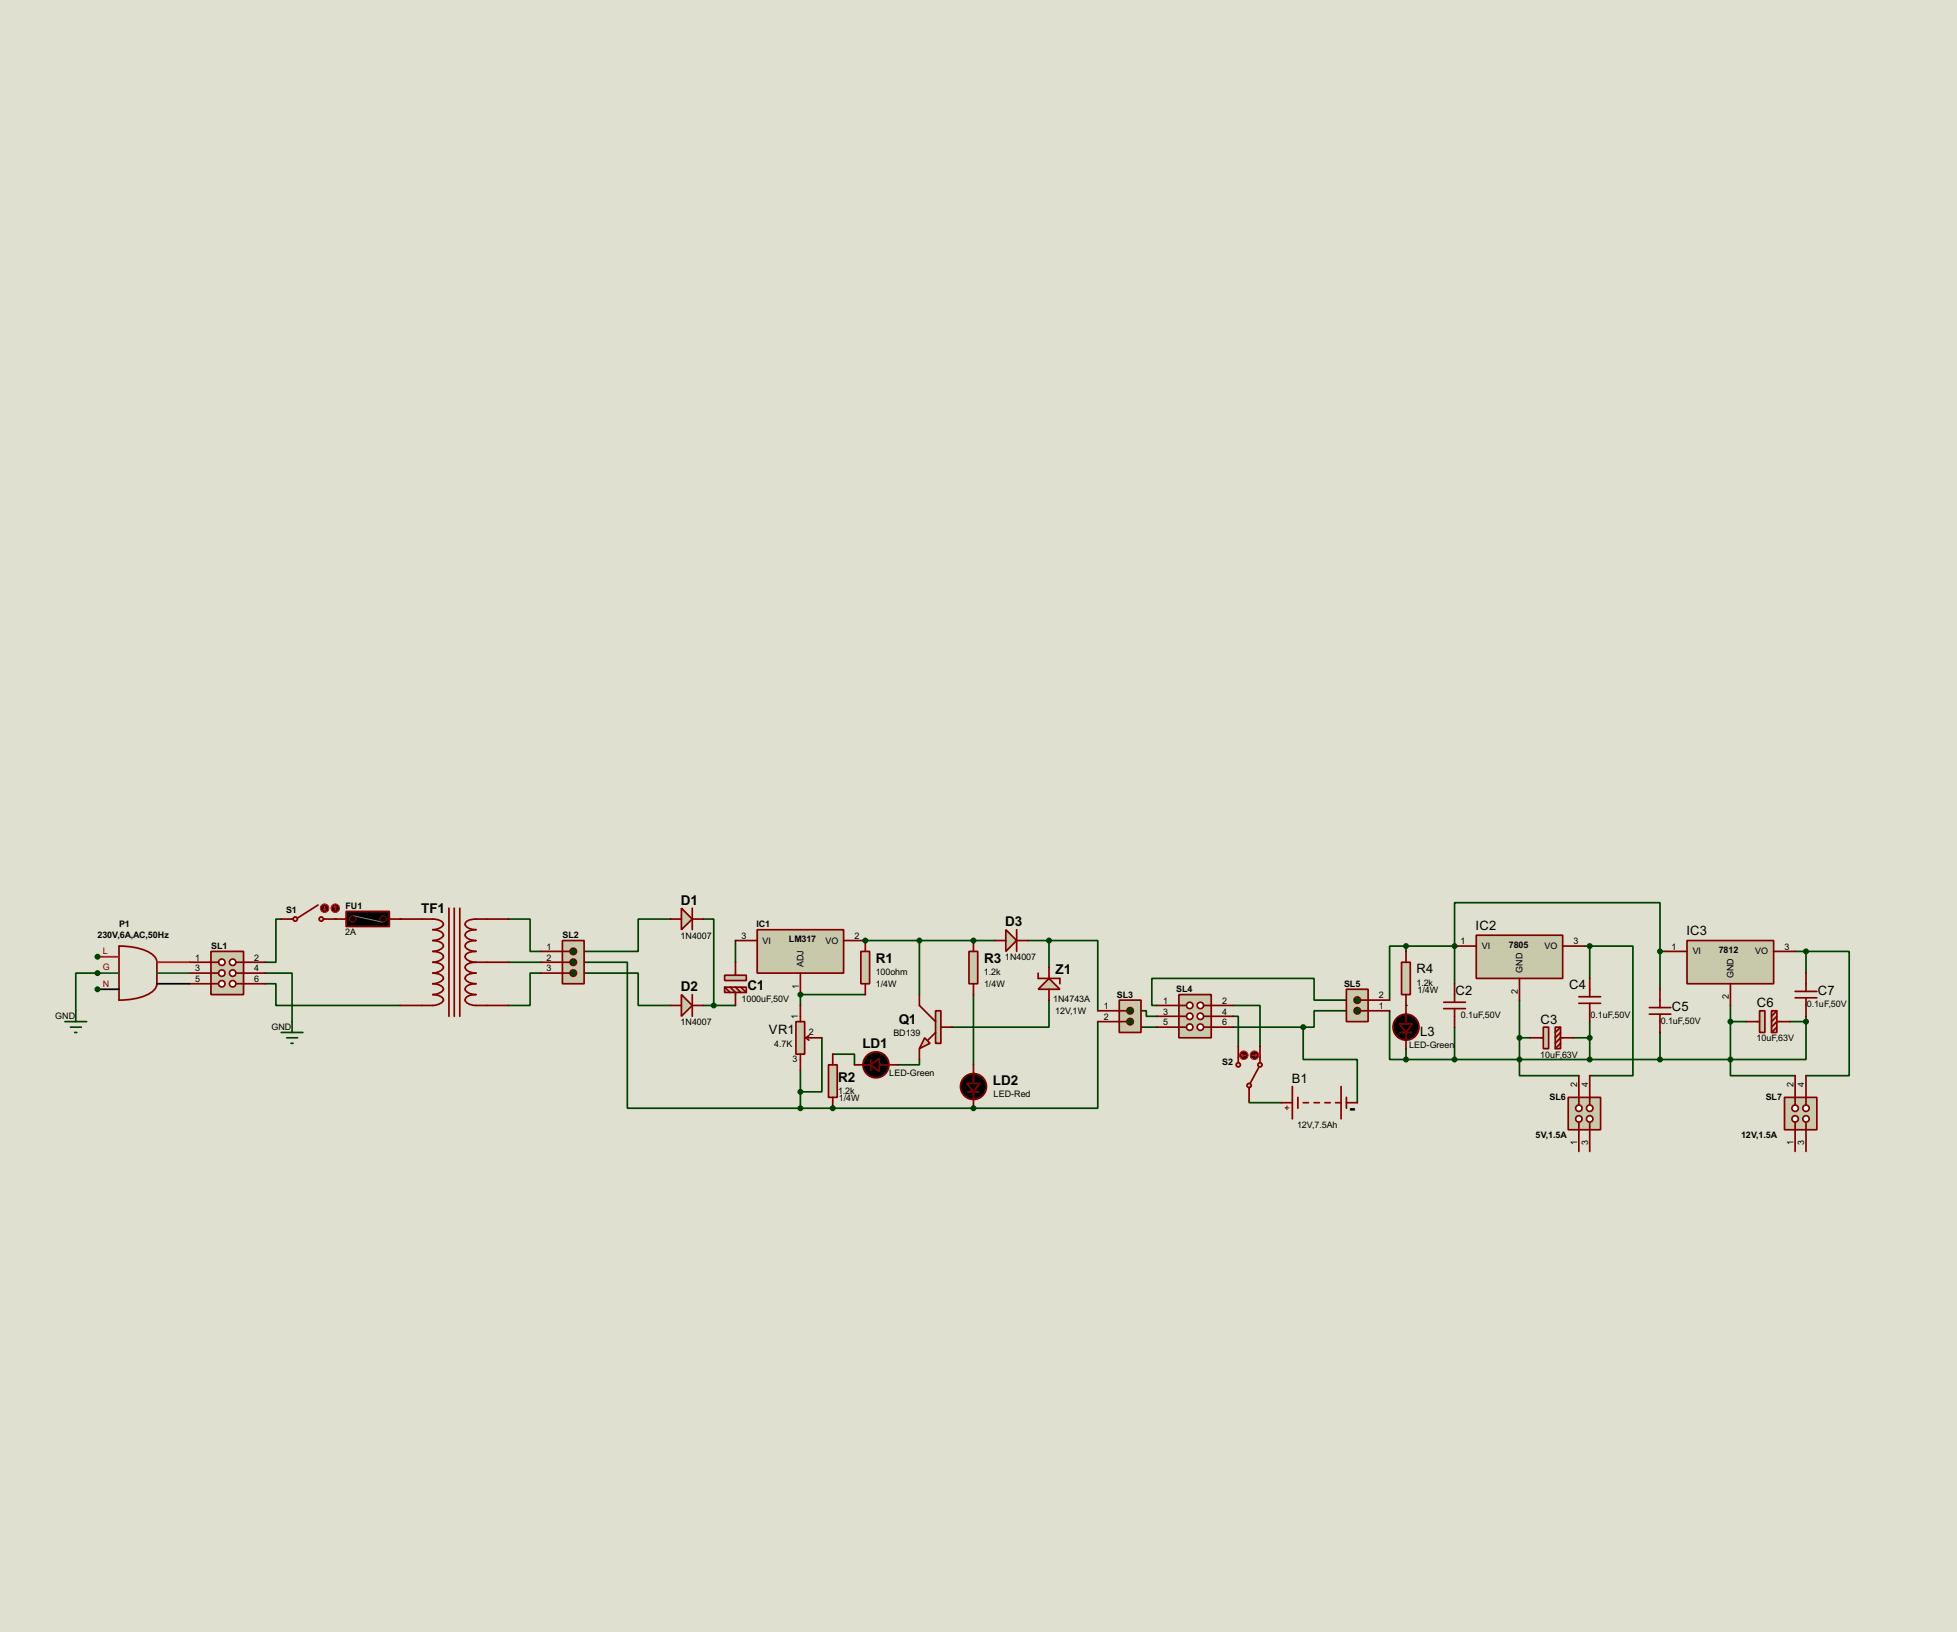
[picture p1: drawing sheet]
<svg xmlns="http://www.w3.org/2000/svg" width="460mm" height="383mm" viewBox="0 0 460 383" stroke-linecap="round" stroke-linejoin="round" font-family="sans-serif">
<path d="M0 0h459.7v383.5h-459.7z" fill="#e0e0d0"/>
<path d="M165.2 216h2.5v20.3h-2.5" fill="none" stroke="#004000" stroke-width=".4"/>
<circle cx="203.3" cy="221" r=".2" fill="#004000"/>
<path d="M188 233.7h15.3" fill="none" stroke="#004000" stroke-width=".4"/>
<circle cx="188" cy="233.7" r=".2" fill="#004000"/>
<path d="M203.3 221h25.4M228.7 233.7v16.5" fill="none" stroke="#004000" stroke-width=".4"/>
<circle cx="228.7" cy="221" r=".2" fill="#004000"/>
<path d="M216 221v12.7M246.4 235v6.4h-22.8M188 256.6v3.8" fill="none" stroke="#004000" stroke-width=".4"/>
<circle cx="228.7" cy="260.4" r=".2" fill="#004000"/>
<path d="M195.6 247.7h5.1v2.5M216 249v1.2h-5.1M188 260.4h7.6" fill="none" stroke="#004000" stroke-width=".4"/>
<circle cx="195.6" cy="260.4" r=".2" fill="#004000"/>
<g fill="none" stroke="#004000" stroke-width=".4">
<path d="M228.7 221h5M356.9 235v14M391.2 223.6h-1.3v8.9M406.5 236.3v12.7M421.7 223.6h2.5M424.2 223.6h10.2v29.2h-10.2M424.2 223.6v5.1M424.2 238.8v1.3M356.9 249v3.8h14M356.9 249h49.6M356.9 243.9h2.6M369.6 243.9h3.8"/>
<path d="M373.4 240.1v8.9M389.9 242.6v6.4M406.5 249v3.8h15.2M406.5 240.1h3.8M420.4 240.1h3.8M424.2 240.1v8.9h-17.7M195.6 260.4h33.1"/>
</g>
<circle cx="330.3" cy="236.3" r=".2" fill="#004000"/>
<path d="M62.3 228.7h6.3v11.4M167.7 236.3h5.1M172.8 221v5.1M241.4 221h5v6.4M293.4 258.6v.5h7.6" fill="none" stroke="#004000" stroke-width=".4"/>
<circle cx="341.7" cy="222.3" r=".2" fill="#004000"/>
<path d="M341.7 222.3v-10.2h48.2v11.5M341.7 222.3v8.9M341.7 222.3h-11.4v1.3M372.2 222.3h1.2M373.4 222.3h10.2v30.5h-10.2M373.4 222.3v7.6M330.3 246.4v2.6h26.6M341.7 241.4v7.6" fill="none" stroke="#004000" stroke-width=".4"/>
<circle cx="94" cy="216" r=".2" fill="#004000"/>
<path d="M66.1 216h-1.3v10.1h-2.5M62.3 231.2h2.5v5.1h29.2" fill="none" stroke="#004000" stroke-width=".4"/>
<circle cx="78.8" cy="216" r=".2" fill="#004000"/>
<g fill="none" stroke="#004000" stroke-width=".4">
<path d="M119.4 216h5.1v7.6h2.6M157.5 216h-7.6v7.6h-15.2M22.9 228.7h-5.1v8.8M119.4 226.1h7.7M127.1 228.7h-2.6v7.6h-5.1M134.7 228.7h15.2v7.6h7.6M134.7 226.1h12.7v34.3h40.6M188 233.7v2.6M246.4 221h11.5v16.5M265.5 237.5h3.8v1.3h2.5M289.6 236.3h6.4v9.6M289.6 238.8h1.3v7.1"/>
<path d="M318.8 237.5h-10.1v3.9h-2.6M318.8 235h-10.1v-5.1h-38.1v6.4h1.2M326.4 237.5v11.5h3.9M330.3 222.3h-3.9v12.7M193.1 243.9v12.7h-5.1v-5.1M257.9 240.1v20.3h-29.2M265.5 240.1l2.5 1.3h3.8M289.6 241.4h16.5M306.1 241.4v7.6h12.7v10.1"/>
</g>
<path d="M160.1 213.4l2.5 2.6-2.5 2.5z" fill="#c8c8aa" stroke="#800000" stroke-width=".4"/>
<path d="M157.5 216h2.6M162.6 213.4v5.1M162.6 216h2.6" fill="none" stroke="#800000" stroke-width=".4"/>
<path d="M160.1 233.7l2.5 2.6-2.5 2.5z" fill="#c8c8aa" stroke="#800000" stroke-width=".4"/>
<path d="M157.5 236.3h2.6M162.6 233.7v5.1M162.6 236.3h2.6" fill="none" stroke="#800000" stroke-width=".4"/>
<path d="M177.9 218.5h20.3v10.2h-20.3z" fill="#c8c8aa" stroke="#800000" stroke-width=".4"/>
<path d="M172.8 221h5.1M188 228.7v5M198.2 221h5.1" fill="none" stroke="#800000" stroke-width=".4"/>
<circle cx="167.6" cy="236.3" r=".5" fill="#004000" stroke="#004000" stroke-width=".4"/>
<path d="M202.2 223.6h2.1v7.6h-2.1z" fill="#c8c8aa" stroke="#800000" stroke-width=".4"/>
<path d="M203.3 221v2.6M203.3 231.2v2.5M227.4 256.6h2.5M228.7 250.2v4.4M228.7 256.6v3.8" fill="none" stroke="#800000" stroke-width=".4"/>
<g fill="#004000" stroke="#004000" stroke-width=".4">
<circle cx="203.2" cy="221" r=".5"/>
<circle cx="188" cy="233.7" r=".5"/>
</g>
<g fill="#000" stroke="#800000" stroke-width=".4">
<path d="M227.1 254.6h3.1l-1.5 2z"/>
<circle cx="228.6" cy="255.3" r="3.1"/>
</g>
<path d="M227.6 223.6h2.1v7.6h-2.1z" fill="#c8c8aa" stroke="#800000" stroke-width=".4"/>
<path d="M228.7 221v2.6M228.7 231.2v2.5" fill="none" stroke="#800000" stroke-width=".4"/>
<g fill="#004000" stroke="#004000" stroke-width=".4">
<circle cx="215.9" cy="221" r=".5"/>
<circle cx="228.6" cy="221" r=".5"/>
</g>
<path d="M217.2 243.9l1.3 1.3-2.5 1.2z" fill="#c8c8aa" stroke="#800000" stroke-width=".4"/>
<path d="M219.8 237.5h1.2v7.7h-1.2z" fill="#c8c8aa" stroke="#800000" stroke-width=".4"/>
<path d="M216 233.7v2.6l3.8 3.8M216 246.4v2.6M219.8 242.6l-1.8 1.8M221 241.4h2.6" fill="none" stroke="#800000" stroke-width=".4"/>
<path d="M243.9 232.5l2.5-2.6 2.6 2.6z" fill="#c8c8aa" stroke="#800000" stroke-width=".4"/>
<path d="M243.9 229.9h5.1v1.3M246.4 227.4v2.5M246.4 232.5v2.5M200.7 250.2h3.8M204.5 249v2.5M206.6 250.2h4.3" fill="none" stroke="#800000" stroke-width=".4"/>
<g fill="#004000" stroke="#004000" stroke-width=".4">
<circle cx="188" cy="256.6" r=".5"/>
<circle cx="188" cy="260.4" r=".5"/>
<circle cx="228.6" cy="260.4" r=".5"/>
</g>
<g fill="#000" stroke="#800000" stroke-width=".4">
<path d="M204.5 250.2l2.1-1.5v3.1z"/>
<circle cx="205.7" cy="250.2" r="3.1"/>
</g>
<path d="M194.6 250.2h2.1v7.7h-2.1z" fill="#c8c8aa" stroke="#800000" stroke-width=".4"/>
<path d="M195.6 247.7v2.5M195.6 257.9v2.5" fill="none" stroke="#800000" stroke-width=".4"/>
<circle cx="195.6" cy="260.4" r=".5" fill="#004000" stroke="#004000" stroke-width=".4"/>
<path d="M346.8 219.8h20.3v10.1h-20.3z" fill="#c8c8aa" stroke="#800000" stroke-width=".4"/>
<path d="M341.7 222.3h5.1M356.9 229.9v5.1M367.1 222.3h5.1M370.9 234.2h5.1M370.9 235.8h5.1M373.4 229.9v4.3M373.4 235.8v4.3" fill="none" stroke="#800000" stroke-width=".4"/>
<g fill="#004000" stroke="#004000" stroke-width=".4">
<circle cx="373.4" cy="249" r=".5"/>
<circle cx="356.9" cy="249" r=".5"/>
</g>
<g fill="#c8c8aa" stroke="#800000" stroke-width=".4">
<path d="M362.5 241.4h1.3v5h-1.3z"/>
<path d="M365.3 241.4h1.3v5h-1.3z"/>
</g>
<path d="M339.1 235.5h5.1M339.1 237h5.1M341.7 231.2v4.3M341.7 237v4.4M359.5 243.9h3M366.6 241.4l-1.3 1.2M366.6 242.6l-1.3 1.3M366.6 245.2l-1.3 1.2M369.6 243.9h-3l-1.3 1.3" fill="none" stroke="#800000" stroke-width=".4"/>
<g fill="#004000" stroke="#004000" stroke-width=".4">
<circle cx="373.4" cy="243.9" r=".5"/>
<circle cx="356.9" cy="243.9" r=".5"/>
</g>
<path d="M396.3 221h20.3v10.2h-20.3z" fill="#c8c8aa" stroke="#800000" stroke-width=".4"/>
<path d="M391.2 223.6h5.1M406.5 231.2v5.1M416.6 223.6h5.1M421.7 233h5.1M421.7 234.5h5.1M424.2 228.7v4.3M424.2 234.5v4.3" fill="none" stroke="#800000" stroke-width=".4"/>
<g fill="#c8c8aa" stroke="#800000" stroke-width=".4">
<path d="M413.3 237.5h1.3v5.1h-1.3z"/>
<path d="M416.1 237.5h1.3v5.1h-1.3z"/>
</g>
<path d="M387.4 236.8h5.1M387.4 238.3h5.1M389.9 232.5v4.3M389.9 238.3v4.3M417.4 237.5l-1.3 1.3M417.4 238.8l-1.3 1.3M410.3 240.1h3M417.4 241.4l-1.3 1.2M420.4 240.1h-3l-1.3 1.3" fill="none" stroke="#800000" stroke-width=".4"/>
<g fill="#004000" stroke="#004000" stroke-width=".4">
<circle cx="389.9" cy="223.6" r=".5"/>
<circle cx="389.9" cy="249" r=".5"/>
<circle cx="406.4" cy="249" r=".5"/>
<circle cx="406.4" cy="240.1" r=".5"/>
<circle cx="424.2" cy="240.1" r=".5"/>
<circle cx="424.2" cy="223.6" r=".5"/>
</g>
<path d="M368.4 257.9h7.6v7.6h-7.6z" fill="#c8c8aa" stroke="#800000" stroke-width=".4"/>
<path d="M370.9 263.7v1.8" fill="none" stroke="#800000" stroke-width=".4"/>
<circle cx="370.8" cy="262.9" r=".75" fill="#feffff" stroke="#800000" stroke-width=".4"/>
<path d="M373.4 263.7v1.8" fill="none" stroke="#800000" stroke-width=".4"/>
<circle cx="373.4" cy="262.9" r=".75" fill="#feffff" stroke="#800000" stroke-width=".4"/>
<path d="M370.9 257.9v1.7" fill="none" stroke="#800000" stroke-width=".4"/>
<circle cx="370.8" cy="260.4" r=".75" fill="#feffff" stroke="#800000" stroke-width=".4"/>
<path d="M373.4 257.9v1.7" fill="none" stroke="#800000" stroke-width=".4"/>
<circle cx="373.4" cy="260.4" r=".75" fill="#feffff" stroke="#800000" stroke-width=".4"/>
<path d="M370.9 252.8v5.1M373.4 252.8v5.1M370.9 265.5v5.1M373.4 265.5v5.1" fill="none" stroke="#800000" stroke-width=".4"/>
<path d="M419.2 257.9h7.6v7.6h-7.6z" fill="#c8c8aa" stroke="#800000" stroke-width=".4"/>
<path d="M421.7 263.7v1.8" fill="none" stroke="#800000" stroke-width=".4"/>
<circle cx="421.6" cy="262.9" r=".75" fill="#feffff" stroke="#800000" stroke-width=".4"/>
<path d="M424.2 263.7v1.8" fill="none" stroke="#800000" stroke-width=".4"/>
<circle cx="424.2" cy="262.9" r=".75" fill="#feffff" stroke="#800000" stroke-width=".4"/>
<path d="M421.7 257.9v1.7" fill="none" stroke="#800000" stroke-width=".4"/>
<circle cx="421.6" cy="260.4" r=".75" fill="#feffff" stroke="#800000" stroke-width=".4"/>
<path d="M424.2 257.9v1.7" fill="none" stroke="#800000" stroke-width=".4"/>
<circle cx="424.2" cy="260.4" r=".75" fill="#feffff" stroke="#800000" stroke-width=".4"/>
<path d="M421.7 252.8v5.1M424.2 252.8v5.1M421.7 265.5v5.1M424.2 265.5v5.1" fill="none" stroke="#800000" stroke-width=".4"/>
<path d="M236.3 218.5l2.5 2.5-2.5 2.6z" fill="#c8c8aa" stroke="#800000" stroke-width=".4"/>
<path d="M238.8 218.5v5.1M233.7 221h2.6M238.8 221h2.6M330.3 236.3v4.3M329 242.6h2.5M330.3 242.6v3.8" fill="none" stroke="#800000" stroke-width=".4"/>
<g fill="#000" stroke="#800000" stroke-width=".4">
<path d="M328.7 240.6h3.1l-1.5 2z"/>
<circle cx="330.2" cy="241.4" r="3.1"/>
</g>
<path d="M329.2 226.1h2.1v7.6h-2.1z" fill="#c8c8aa" stroke="#800000" stroke-width=".4"/>
<path d="M28 222.3v12.7M330.3 223.6v2.5M330.3 233.7v2.6" fill="none" stroke="#800000" stroke-width=".4"/>
<path d="M22.9 224.8h5.1" fill="none" stroke="#f00" stroke-width=".4"/>
<path d="M22.9 228.7h5.1" fill="none" stroke="#008000" stroke-width=".4"/>
<path d="M22.9 232.5h5.1" fill="none" stroke="#000" stroke-width=".4"/>
<path d="M49.6 223.6h7.6v10.1h-7.6z" fill="#c8c8aa" stroke="#800000" stroke-width=".4"/>
<path d="M49.6 226.1h1.8" fill="none" stroke="#800000" stroke-width=".4"/>
<circle cx="52.1" cy="226.1" r=".75" fill="#feffff" stroke="#800000" stroke-width=".4"/>
<path d="M49.6 228.7h1.8" fill="none" stroke="#800000" stroke-width=".4"/>
<circle cx="52.1" cy="228.7" r=".75" fill="#feffff" stroke="#800000" stroke-width=".4"/>
<path d="M49.6 231.2h1.8" fill="none" stroke="#800000" stroke-width=".4"/>
<circle cx="52.1" cy="231.2" r=".75" fill="#feffff" stroke="#800000" stroke-width=".4"/>
<path d="M55.4 226.1h1.8" fill="none" stroke="#800000" stroke-width=".4"/>
<circle cx="54.6" cy="226.1" r=".75" fill="#feffff" stroke="#800000" stroke-width=".4"/>
<path d="M55.4 228.7h1.8" fill="none" stroke="#800000" stroke-width=".4"/>
<circle cx="54.6" cy="228.7" r=".75" fill="#feffff" stroke="#800000" stroke-width=".4"/>
<path d="M55.4 231.2h1.8" fill="none" stroke="#800000" stroke-width=".4"/>
<circle cx="54.6" cy="231.2" r=".75" fill="#feffff" stroke="#800000" stroke-width=".4"/>
<g fill="none" stroke="#800000" stroke-width=".4">
<path d="M28 222.3a12.7 12.7 0 0 1 8 2.2 2.81 2.81 0 0 1 .9 2.8v2a3.8 3.8 0 0 1-2.2 4.4 15.7 15.7 0 0 1-6.7 1.3M44.5 226.1h5.1M44.5 228.7h5.1M44.5 231.2h5.1M57.2 226.1h5.1M57.2 228.7h5.1M57.2 231.2h5.1M301 259.1h2.6M303.6 255.3v7.6M304.9 257.9v2.5M306.1 259.1h1.3M308.7 259.1h1.2"/>
<path d="M311.2 259.1h1.3M313.7 259.1h1.3M315 255.3v7.6M316.3 257.9v2.5M316.3 259.1h2.5"/>
</g>
<path d="M66.1 242.6h5.1M67.4 243.9h2.5M68.4 245.2h.5M68.6 240.1v2.5" fill="none" stroke="#004000" stroke-width=".4"/>
<path d="M36.9 226.1h7.6" fill="none" stroke="#f00" stroke-width=".4"/>
<path d="M36.9 228.7h7.6" fill="none" stroke="#008000" stroke-width=".4"/>
<path d="M36.9 231.2h7.6" fill="none" stroke="#000" stroke-width=".4"/>
<circle cx="293.4" cy="255.1" r=".5" fill="#c8c8aa" stroke="#800000" stroke-width=".4"/>
<path d="M293.4 255.6v.5" fill="none" stroke="#800000" stroke-width=".4"/>
<circle cx="290.8" cy="250.2" r=".5" fill="#c8c8aa" stroke="#800000" stroke-width=".4"/>
<path d="M290.9 248.5v1.2M295.7 250.8l-2 3.8" fill="none" stroke="#800000" stroke-width=".4"/>
<circle cx="295.9" cy="250.2" r=".5" fill="#c8c8aa" stroke="#800000" stroke-width=".4"/>
<path d="M290.9 245.9v2.6M293.4 256.1v2.5M296 245.9v3.8" fill="none" stroke="#800000" stroke-width=".4"/>
<circle cx="294.6" cy="248" r="1" fill="#400000" stroke="#f00" stroke-width=".23"/>
<path d="M294.2 248h1M294.9 247.7l.3 .3M295.2 248l-.3 .2" fill="none" stroke="#f00" stroke-width=".23"/>
<circle cx="292.1" cy="248" r="1" fill="#400000" stroke="#f00" stroke-width=".23"/>
<path d="M291.6 248l.3 .2M291.6 248h1.1M291.9 247.7l-.3 .3" fill="none" stroke="#f00" stroke-width=".23"/>
<g fill="#c8c8aa" stroke="#800000" stroke-width=".4">
<path d="M170.2 229.2h5.1v1.2h-5.1z"/>
<path d="M170.2 232h5.1v1.2h-5.1z"/>
</g>
<g fill="none" stroke="#800000" stroke-width=".4">
<path d="M78.8 216h2.5M91.5 216h10.8a2.01 2.01 0 0 1 1.9 1.2 2.65 2.65 0 0 1-2.5 1.3 2.29 2.29 0 0 1 2.5 1.3 2.65 2.65 0 0 1-2.5 1.2 2.24 2.24 0 0 1 2.5 1.3 2.65 2.65 0 0 1-2.5 1.3h.6a2.01 2.01 0 0 1 1.9 1.2 2.58 2.58 0 0 1-2.5 1.3h.6a2.01 2.01 0 0 1 1.9 1.3 2.66 2.66 0 0 1-2.5 1.3h.6a2.01 2.01 0 0 1 1.9 1.2 2.65 2.65 0 0 1-2.5 1.3 2.29 2.29 0 0 1 2.5 1.3 2.65 2.65 0 0 1-2.5 1.2 2.24 2.24 0 0 1 2.5 1.3 2.65 2.65 0 0 1-2.5 1.3h-7.7M105.5 213.4v25.4M106.7 213.4v25.4M108 213.4v25.4M119.4 216h-7.6a2.12 2.12 0 0 0-2.5 1.2 2.4 2.4 0 0 0 2.5 1.3 2.14 2.14 0 0 0-2.5 1.3 2.4 2.4 0 0 0 2.5 1.2 2.84 2.84 0 0 0-2.5 .9 .89 .89 0 0 0 .6 1.2l1.9 .5a2.12 2.12 0 0 0-2.5 1.2 2.35 2.35 0 0 0 2.5 1.3M111.8 226.1a2.12 2.12 0 0 0-2.5 1.3 2.41 2.41 0 0 0 2.5 1.3 2.12 2.12 0 0 0-2.5 1.2 2.4 2.4 0 0 0 2.5 1.3 2.14 2.14 0 0 0-2.5 1.3 2.4 2.4 0 0 0 2.5 1.2 2.84 2.84 0 0 0-2.5 .9 .89 .89 0 0 0 .6 1.2l1.9 .5h7.6M111.8 226.1h7.6M170.2 232l1.3 1.2M171.5 232l1.3 1.2v3.1M172.8 226.1v3.1M172.8 232l1.2 1.2"/>
<path d="M174 232l1.3 1.2M243.9 228.7v1.2"/>
</g>
<g fill="#004000" stroke="#004000" stroke-width=".4">
<circle cx="246.4" cy="221" r=".5"/>
<circle cx="341.6" cy="222.3" r=".5"/>
<circle cx="341.6" cy="249" r=".5"/>
<circle cx="330.2" cy="249" r=".5"/>
<circle cx="330.2" cy="222.3" r=".5"/>
<circle cx="373.4" cy="222.3" r=".5"/>
</g>
<path d="M81.3 214.2h10.2v3.5h-10.2z" fill="#000" stroke="#800000" stroke-width=".4"/>
<path d="M82.9 215.2l7.1 1.5" fill="none" stroke="#808080" stroke-width=".23"/>
<g fill="none" stroke="#800000" stroke-width=".23">
<path d="M81.3 216h.8M90.7 216h.8"/>
<circle cx="82.8" cy="216" r=".75"/>
<circle cx="89.9" cy="216" r=".75"/>
</g>
<g fill="#c8c8aa" stroke="#800000" stroke-width=".4">
<circle cx="75.4" cy="216" r=".5"/>
<circle cx="69.3" cy="216" r=".5"/>
</g>
<path d="M66.1 216h2.8M74.7 212.7l-4.8 3M76 216h2.8" fill="none" stroke="#800000" stroke-width=".4"/>
<circle cx="76.2" cy="213.4" r="1" fill="#400000" stroke="#f00" stroke-width=".23"/>
<path d="M76 213.7l.3 .2M76.3 212.9v1M76.5 213.7l-.2 .2" fill="none" stroke="#f00" stroke-width=".23"/>
<circle cx="78.7" cy="213.4" r="1" fill="#400000" stroke="#f00" stroke-width=".23"/>
<path d="M78.8 212.9l-.3 .3M78.8 212.9l.2 .3M78.8 212.9v1" fill="none" stroke="#f00" stroke-width=".23"/>
<path d="M132.1 221h5.1v10.2h-5.1z" fill="#c8c8aa" stroke="#800000" stroke-width=".4"/>
<path d="M132.1 223.6h1.8" fill="none" stroke="#800000" stroke-width=".4"/>
<circle cx="134.6" cy="223.6" r=".75" fill="#feffff" stroke="#800000" stroke-width=".4"/>
<path d="M132.1 226.1h1.8" fill="none" stroke="#800000" stroke-width=".4"/>
<circle cx="134.6" cy="226.1" r=".75" fill="#feffff" stroke="#800000" stroke-width=".4"/>
<path d="M132.1 228.7h1.8" fill="none" stroke="#800000" stroke-width=".4"/>
<circle cx="134.6" cy="228.7" r=".75" fill="#feffff" stroke="#800000" stroke-width=".4"/>
<path d="M127.1 223.6h5M127.1 226.1h5M127.1 228.7h5" fill="none" stroke="#800000" stroke-width=".4"/>
<g fill="#004000" stroke="#004000" stroke-width=".4">
<circle cx="134.6" cy="228.7" r=".5"/>
<circle cx="134.6" cy="226.1" r=".5"/>
<circle cx="134.6" cy="223.6" r=".5"/>
</g>
<path d="M262.9 235h5.1v7.6h-5.1z" fill="#c8c8aa" stroke="#800000" stroke-width=".4"/>
<path d="M262.9 237.5h1.8" fill="none" stroke="#800000" stroke-width=".4"/>
<circle cx="265.4" cy="237.5" r=".75" fill="#feffff" stroke="#800000" stroke-width=".4"/>
<path d="M262.9 240.1h1.8" fill="none" stroke="#800000" stroke-width=".4"/>
<circle cx="265.4" cy="240.1" r=".75" fill="#feffff" stroke="#800000" stroke-width=".4"/>
<path d="M257.9 237.5h5M257.9 240.1h5" fill="none" stroke="#800000" stroke-width=".4"/>
<path d="M276.9 233.7h7.6v10.2h-7.6z" fill="#c8c8aa" stroke="#800000" stroke-width=".4"/>
<path d="M276.9 236.3h1.8" fill="none" stroke="#800000" stroke-width=".4"/>
<circle cx="279.4" cy="236.3" r=".75" fill="#feffff" stroke="#800000" stroke-width=".4"/>
<path d="M276.9 238.8h1.8" fill="none" stroke="#800000" stroke-width=".4"/>
<circle cx="279.4" cy="238.8" r=".75" fill="#feffff" stroke="#800000" stroke-width=".4"/>
<path d="M276.9 241.4h1.8" fill="none" stroke="#800000" stroke-width=".4"/>
<circle cx="279.4" cy="241.4" r=".75" fill="#feffff" stroke="#800000" stroke-width=".4"/>
<path d="M282.8 236.3h1.7" fill="none" stroke="#800000" stroke-width=".4"/>
<circle cx="281.9" cy="236.3" r=".75" fill="#feffff" stroke="#800000" stroke-width=".4"/>
<path d="M282.8 238.8h1.7" fill="none" stroke="#800000" stroke-width=".4"/>
<circle cx="281.9" cy="238.8" r=".75" fill="#feffff" stroke="#800000" stroke-width=".4"/>
<path d="M282.8 241.4h1.7" fill="none" stroke="#800000" stroke-width=".4"/>
<circle cx="281.9" cy="241.4" r=".75" fill="#feffff" stroke="#800000" stroke-width=".4"/>
<path d="M271.8 236.3h5.1M271.8 238.8h5.1M284.5 236.3h5.1M284.5 238.8h5.1M271.8 241.4h5.1M284.5 241.4h5.1" fill="none" stroke="#800000" stroke-width=".4"/>
<circle cx="265.4" cy="240.1" r=".5" fill="#004000" stroke="#004000" stroke-width=".4"/>
<path d="M316.3 232.5h5.1v7.6h-5.1z" fill="#c8c8aa" stroke="#800000" stroke-width=".4"/>
<path d="M319.6 237.5h1.8" fill="none" stroke="#800000" stroke-width=".4"/>
<circle cx="318.8" cy="237.5" r=".75" fill="#feffff" stroke="#800000" stroke-width=".4"/>
<path d="M319.6 235h1.8" fill="none" stroke="#800000" stroke-width=".4"/>
<circle cx="318.8" cy="235" r=".75" fill="#feffff" stroke="#800000" stroke-width=".4"/>
<path d="M321.4 237.5h5M321.4 235h5" fill="none" stroke="#800000" stroke-width=".4"/>
<g fill="#004000" stroke="#004000" stroke-width=".4">
<circle cx="318.8" cy="237.5" r=".5"/>
<circle cx="265.4" cy="237.5" r=".5"/>
<circle cx="306.1" cy="241.4" r=".5"/>
</g>
<path d="M187 240.1h2v7.6h-2z" fill="#c8c8aa" stroke="#800000" stroke-width=".4"/>
<path d="M188 236.3v3.8M188 247.7v3.8M189.3 243.9l.7 .5M189.3 243.9h3.8M190 243.4l-.7 .5" fill="none" stroke="#800000" stroke-width=".4"/>
<g fill="#004000" stroke="#004000" stroke-width=".4">
<circle cx="318.8" cy="235" r=".5"/>
<circle cx="22.9" cy="228.7" r=".5"/>
<circle cx="22.9" cy="224.8" r=".5"/>
<circle cx="22.9" cy="232.5" r=".5"/>
</g>
<path d="M17.8 237.5v2.6M15.3 240.1h5.1M16.6 241.4h2.5M17.6 242.6h.5" fill="none" stroke="#004000" stroke-width=".4"/>
<text font-size="4.8" x="316.9" y="261.8">-</text>
<g font-size="3.6">
<text x="98.9" y="214.5">TF1</text>
<text x="159.9" y="212.6">D1</text>
<text x="236.1" y="217.6">D3</text>
<text x="205.8" y="226.2">R1</text>
<text x="231.2" y="226.2">R3</text>
<text x="159.9" y="232.9">D2</text>
<text x="175.6" y="232.6">C1</text>
<text x="248" y="228.8">Z1</text>
<text x="211.1" y="240.5">Q1</text>
<text x="202.6" y="246.3">LD1</text>
<text x="196.9" y="254.2">R2</text>
<text x="233.2" y="254.9">LD2</text>
</g>
<g font-size="3.4">
<text x="346.6" y="218.5">IC2</text>
<text x="396.1" y="219.8">IC3</text>
<text x="332.8" y="228.7">R4</text>
<text x="341.9" y="233.7">C2</text>
<text x="368.6" y="232.5">C4</text>
<text x="427" y="233.7">C7</text>
<text x="392.7" y="237.6">C5</text>
<text x="412.7" y="236.7">C6</text>
<text x="180.6" y="243.1">VR1</text>
<text x="333.6" y="243.4">L3</text>
<text x="361.9" y="240.6">C3</text>
<text x="303.4" y="254.5">B1</text>
</g>
<g font-size="2.4">
<text x="67.2" y="214.6">S1</text>
<text x="81.1" y="213.6">FU1</text>
<text x="22.9" y="220.4">230V,6A,AC,50Hz</text>
<text x="28" y="217.9">P1</text>
<text x="81.1" y="219.8">2A</text>
<text x="132.1" y="220.4">SL2</text>
<text x="159.9" y="220.6">1N4007</text>
<text x="174.2" y="220.6">3</text>
<text x="177.7" y="217.9">IC1</text>
<text x="179.1" y="221.7">VI</text>
<text x="185.3" y="221.5">LM317</text>
<text x="193.9" y="221.7">VO</text>
<text x="200.7" y="220.6">2</text>
<text x="343.1" y="221.9">1</text>
<text x="369.6" y="221.9">3</text>
<text x="45.9" y="225.7">1</text>
<text x="49.6" y="222.9">SL1</text>
<text x="59.7" y="225.7">2</text>
<text x="128.4" y="223.2">1</text>
<text x="128.4" y="225.7">2</text>
<text x="188.7" y="227.3" transform="rotate(-90 188.7 227.3)">ADJ</text>
<text x="236.1" y="225.7">1N4007</text>
<text x="348" y="223">VI</text>
<text x="354.4" y="222.8">7805</text>
<text x="362.8" y="223">VO</text>
<text x="392.6" y="223.2">1</text>
<text x="397.6" y="224.3">VI</text>
<text x="403.7" y="224">7812</text>
<text x="412.3" y="224.3">VO</text>
<text x="419.2" y="223.2">3</text>
<text x="45.9" y="228.3">3</text>
<text x="45.9" y="230.8">5</text>
<text x="59.7" y="228.3">4</text>
<text x="59.7" y="230.8">6</text>
<text x="128.4" y="228.3">3</text>
<text x="187.6" y="232.3" transform="rotate(-90 187.6 232.3)">1</text>
<text x="205.7" y="229.1">100ohm</text>
<text x="205.8" y="231.8">1/4W</text>
<text x="231.1" y="229.1">1.2k</text>
<text x="231.2" y="231.8">1/4W</text>
<text x="276.3" y="233.2">SL4</text>
<text x="315.7" y="231.9">SL5</text>
<text x="332.7" y="231.6">1.2k</text>
<text x="333" y="233.3">1/4W</text>
<text x="356.5" y="233.6" transform="rotate(-90 356.5 233.6)">2</text>
<text x="357.6" y="228.6" transform="rotate(-90 357.6 228.6)">GND</text>
<text x="407.1" y="229.9" transform="rotate(-90 407.1 229.9)">GND</text>
<text x="12.9" y="239.5">GND</text>
<text x="174.2" y="235.4">1000uF,50V</text>
<text x="187.4" y="239.3" transform="rotate(-90 187.4 239.3)">1</text>
<text x="247.4" y="235.5">1N4743A</text>
<text x="247.9" y="238.2">12V,1W</text>
<text x="259.3" y="237.1">1</text>
<text x="259.3" y="239.7">2</text>
<text x="262.3" y="234.4">SL3</text>
<text x="273.2" y="235.9">1</text>
<text x="273.2" y="238.4">3</text>
<text x="287.1" y="235.9">2</text>
<text x="287.1" y="238.4">4</text>
<text x="323.9" y="237.1">1</text>
<text x="323.9" y="234.6">2</text>
<text x="343.2" y="239.2">0.1uF,50V</text>
<text x="373.6" y="239.2">0.1uF,50V</text>
<text x="406.1" y="234.9" transform="rotate(-90 406.1 234.9)">2</text>
<text x="424.4" y="236.7">0.1uF,50V</text>
<text x="63.7" y="242.1">GND</text>
<text x="159.9" y="240.9">1N4007</text>
<text x="181.9" y="246">4.7K</text>
<text x="190" y="243.3">2</text>
<text x="209.8" y="243.5">BD139</text>
<text x="273.2" y="241">5</text>
<text x="287.1" y="241">6</text>
<text x="390.1" y="240.5">0.1uF,50V</text>
<text x="412.6" y="244.7">10uF,63V</text>
<text x="186.2" y="249.7">3</text>
<text x="287.1" y="250.2">S2</text>
<text x="331" y="246.4">LED-Green</text>
<text x="361.8" y="248.5">10uF,63V</text>
<text x="196.8" y="257">1.2k</text>
<text x="208.9" y="252.9">LED-Green</text>
<text x="233.4" y="257.8">LED-Red</text>
<text x="370.4" y="255.3" transform="rotate(-90 370.4 255.3)">2</text>
<text x="373" y="255.3" transform="rotate(-90 373 255.3)">4</text>
<text x="421.2" y="255.3" transform="rotate(-90 421.2 255.3)">2</text>
<text x="423.8" y="255.3" transform="rotate(-90 423.8 255.3)">4</text>
<text x="197.1" y="258.7">1/4W</text>
<text x="363.9" y="258.6">SL6</text>
<text x="414.7" y="258.6">SL7</text>
<text x="304.7" y="265">12V,7.5Ah</text>
<text x="360.7" y="267.4">5V,1.5A</text>
<text x="370.5" y="269.2" transform="rotate(-90 370.5 269.2)">1</text>
<text x="373" y="269.2" transform="rotate(-90 373 269.2)">3</text>
<text x="409" y="267.4">12V,1.5A</text>
<text x="421.3" y="269.1" transform="rotate(-90 421.3 269.1)">1</text>
<text x="423.8" y="269.2" transform="rotate(-90 423.8 269.2)">3</text>
</g>
<g font-size="2.4" fill="#800000">
<text x="24.2" y="224.2">L</text>
<text x="24.2" y="231.8">N</text>
<text x="24.2" y="228">G</text>
</g>
<text font-size="2.4" fill="#f00" x="301.7" y="261.1">+</text>
</svg>
